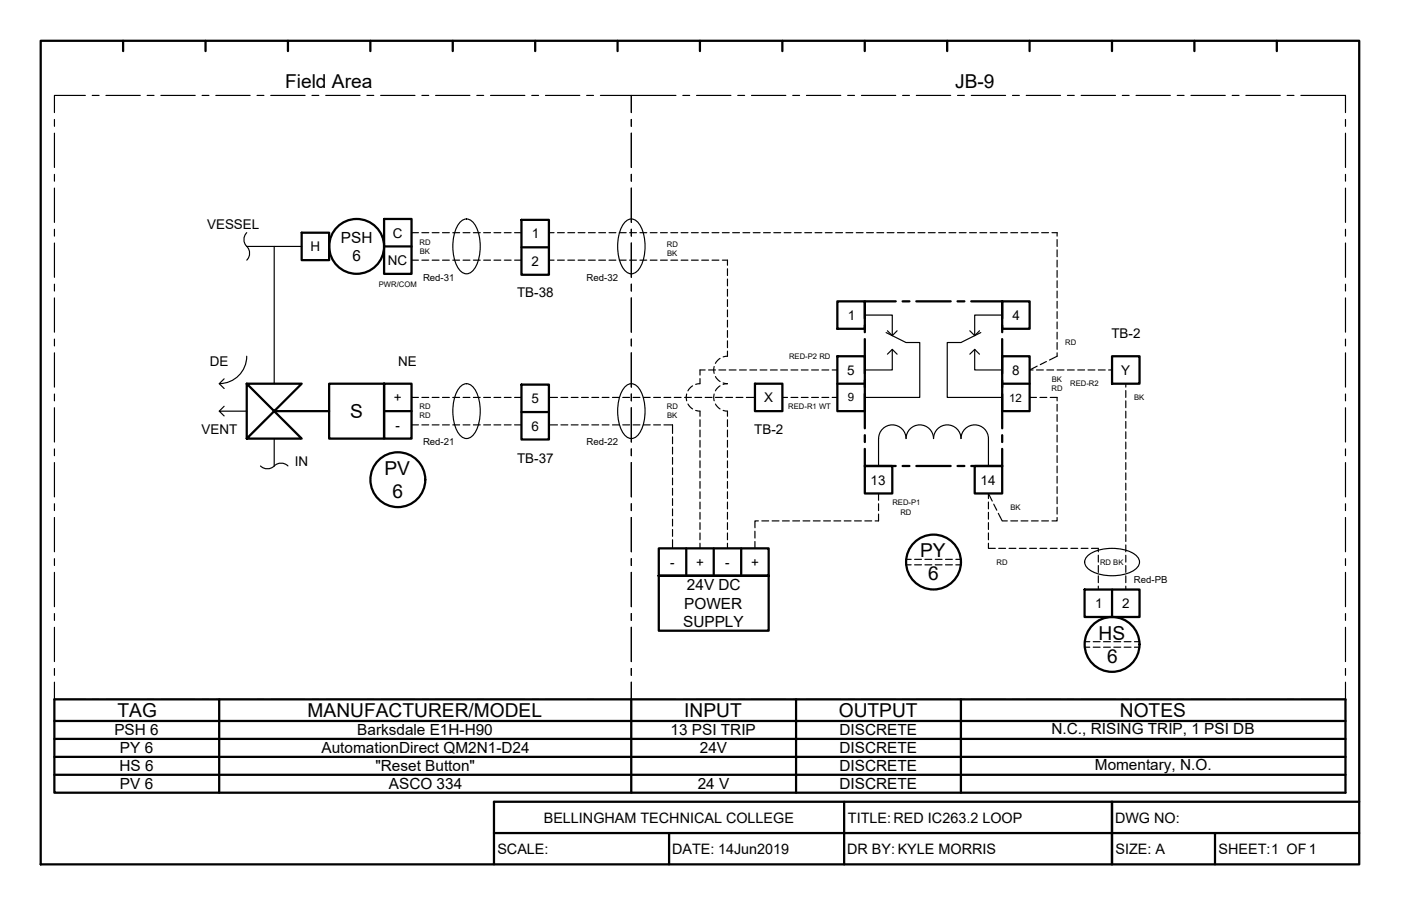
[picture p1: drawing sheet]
<svg xmlns="http://www.w3.org/2000/svg" width="432mm" height="279mm" viewBox="0 0 432 279" stroke-linecap="round" stroke-linejoin="round" font-family="sans-serif">
<!-- layer: TitleBox -->
<g fill="none" stroke="#000" stroke-width=".36">
<path d="M16.8 36.8v2.2M26.3 29.4h-9.5v5.3M28.4 29.4h2.1M32.7 29.4h10.5M45.4 29.4h2.1M49.6 29.4h10.6M62.3 29.4h2.1M66.5 29.4h10.6M79.2 29.4h2.1M83.5 29.4h10.5M96.2 29.4h2.1M100.4 29.4h10.6"/>
<path d="M113.1 29.4h2.1M117.3 29.4h10.6M130 29.4h2.1M134.3 29.4h10.5M147 29.4h2.1M151.2 29.4h10.6M163.9 29.4h2.1M168.1 29.4h10.6M180.8 29.4h2.1M185.1 29.4h9.5v5.3v-5.3h13.7M194.6 36.8v2.2M210.5 29.4h2.1"/>
<path d="M214.7 29.4h10.6M227.4 29.4h2.1M231.6 29.4h10.6M244.3 29.4h2.1M248.6 29.4h10.5M261.3 29.4h2.1M265.5 29.4h10.6M278.2 29.4h2.1M282.4 29.4h10.6M295.1 29.4h2.1M299.4 29.4h10.5M312.1 29.4h2.1"/>
<path d="M316.3 29.4h10.6M329 29.4h2.1M333.2 29.4h10.6M345.9 29.4h2.1M350.1 29.4h10.6M362.8 29.4h2.1M367.1 29.4h10.5M379.8 29.4h2.1M384 29.4h10.6M396.7 29.4h2.1M400.9 29.4h13.8v5.3M414.7 36.8v2.2"/>
<path d="M16.8 41.1v10.6M16.8 53.8v2.1M16.8 58v10.6M194.6 41.1v10.6M194.6 53.8v2.1M194.6 58v10.6M414.7 41.1v10.6M414.7 53.8v2.1M414.7 58v10.6M16.8 70.7v2.1M16.8 74.9v10.6M194.6 70.7v2.1"/>
<path d="M194.6 74.9v10.6M414.7 70.7v2.1M414.7 74.9v10.6M16.8 87.6v2.2M16.8 91.9v10.6M194.6 87.6v2.2M194.6 91.9v10.6M414.7 87.6v2.2M414.7 91.9v10.6M16.8 104.6v2.1M16.8 108.8v10.6M194.6 104.6v2.1"/>
<path d="M194.6 108.8v10.6M414.7 104.6v2.1M414.7 108.8v10.6M16.8 121.5v2.1M16.8 125.7v10.6M16.8 138.4v2.1M194.6 121.5v2.1M194.6 125.7v10.6M194.6 138.4v2.1M414.7 121.5v2.1M414.7 125.7v10.6M414.7 138.4v2.1"/>
<path d="M16.8 142.6v10.6M16.8 155.3v2.2M16.8 159.6v10.6M194.6 142.6v10.6M194.6 155.3v2.2M194.6 159.6v10.6M414.7 142.6v10.6M414.7 155.3v2.2M414.7 159.6v10.6M16.8 172.3v2.1M16.8 176.5v10.6M194.6 172.3v2.1"/>
<path d="M194.6 176.5v10.6M414.7 172.3v2.1M414.7 176.5v10.6M16.8 189.2v2.1M16.8 193.4v10.6M194.6 189.2v2.1M194.6 193.4v10.6M414.7 189.2v2.1M414.7 193.4v10.6M16.8 210.4v5.3h9.5M16.8 206.1v2.2M28.4 215.7h2.1"/>
<path d="M32.7 215.7h10.5M45.4 215.7h2.1M49.6 215.7h10.6M62.3 215.7h2.1M66.5 215.7h10.6M79.2 215.7h2.1M83.5 215.7h10.5M96.2 215.7h2.1M100.4 215.7h10.6M113.1 215.7h2.1M117.3 215.7h10.6M130 215.7h2.1"/>
<path d="M134.3 215.7h10.5M147 215.7h2.1M151.2 215.7h10.6M163.9 215.7h2.1M168.1 215.7h10.6M180.8 215.7h2.1M185.1 215.7h9.5v-5.3v5.3h13.7M194.6 206.1v2.2M210.5 215.7h2.1M214.7 215.7h10.6M227.4 215.7h2.1M231.6 215.7h10.6"/>
<path d="M244.3 215.7h2.1M248.6 215.7h10.5M261.3 215.7h2.1M265.5 215.7h10.6M278.2 215.7h2.1M282.4 215.7h10.6M295.1 215.7h2.1M299.4 215.7h10.5M312.1 215.7h2.1M316.3 215.7h10.6M329 215.7h2.1M333.2 215.7h10.6"/>
<path d="M345.9 215.7h2.1M350.1 215.7h10.6M362.8 215.7h2.1M367.1 215.7h10.5M379.8 215.7h2.1M384 215.7h10.6M396.7 215.7h2.1M414.7 210.4v5.3h-13.8M414.7 206.1v2.2"/>
</g>
<!-- layer: Object -->
<g fill="none" stroke="#000" stroke-width=".7">
<path d="M93 71.8h8.4v8.4h-8.4zM118.4 67.5h8.4v17h-8.4zM118.4 76h8.4M160.7 67.8h8.5v16.9h-8.5zM160.7 76.3h8.5M258.1 92.9h8.4v8.5h-8.4zM276.1 92.9h-9.6v5.3M278.2 92.9h2.1M282.4 92.9h10.6M295.1 92.9h2.1M299.4 92.9h9.5v5.3M308.9 92.9h8.4v8.5h-8.4z"/>
<path d="M76 118.3l17 17h-17v-17h17l-17 17M101.4 118.3h17v17h-17zM118.4 118.3h8.4v17h-8.4zM160.7 118.6h8.5v16.9h-8.5zM232.7 118.3h8.4v8.5h-8.4zM258.1 109.9h8.4v16.9h-8.4zM258.1 118.3h8.4M266.5 100.3v2.2M266.5 104.6v10.6M266.5 117.3v2.1M308.9 109.9h8.4v16.9h-8.4zM308.9 100.3v2.2"/>
<path d="M308.9 104.6v10.6M308.9 117.3v2.1M308.9 118.3h8.4M342.7 109.9h8.5v8.4h-8.5zM84.5 126.8h16.9M118.4 126.8h8.4M160.7 127.1h8.5M266.5 138.4v5.3h9.6M266.5 121.5v10.6M266.5 134.2v2.1M308.9 121.5v10.6M308.9 134.2v2.1"/>
<path d="M308.9 138.4v5.3M266.5 143.7h8.5v8.5h-8.5zM278.2 143.7h2.1M282.4 143.7h10.6M295.1 143.7h2.1M299.4 143.7h9.5M300.4 143.7h8.5v8.5h-8.5zM203 169.1h33.9v8.5h-33.9h33.9v16.9h-33.9zM211.5 169.1v8.5M220 169.1v8.5M228.4 169.1v8.5M334.3 181.8h16.9v8.5h-16.9z"/>
<path d="M342.7 181.8v8.5"/>
<circle cx="109.9" cy="76" r="8.5"/>
<circle cx="122.6" cy="147.9" r="8.5"/>
<circle cx="287.7" cy="173.3" r="8.5"/>
<circle cx="342.8" cy="198.7" r="8.5"/>
</g>
<!-- layer: Wires -->
<g fill="none" stroke="#000" stroke-width=".36">
<path d="M76.1 71.8a3.2 3.2 0 0 0 .4 4.7 3 3 0 0 1-.4 3.7M126.8 71.8h2.2M130 71.8h2.1M133.2 71.8h2.1M136.4 71.8h2.1M139.5 71.8h2.2M142 68.3a2.76 2.76 0 0 1 4.6 1.3 14.4 14.4 0 0 1-.5 13.5 2.62 2.62 0 0 1-4.6 0 14 14 0 0 1 0-14.2zM142.7 71.8h2.1M145.9 71.8h2.1M149.1 71.8h2.1M152.2 71.8h2.2M155.4 71.8h2.1"/>
<path d="M158.6 71.8h2.1M169.2 71.8h1.6M171.8 71.8h2.1M175 71.8h2.1M178.2 71.8h2.1M181.3 71.8h2.2M184.5 71.8h2.1M187.7 71.8h2.1M190.9 71.8h2.1M192.8 68.3a2.76 2.76 0 0 1 4.6 1.3 14.4 14.4 0 0 1-.5 13.5 2.62 2.62 0 0 1-4.6 0 14 14 0 0 1 0-14.2zM194 71.8h2.2M197.2 71.8h2.1"/>
<path d="M200.4 71.8h2.1M203.6 71.8h2.1M206.7 71.8h2.2M209.9 71.8h2.1M213.1 71.8h2.1M216.3 71.8h2.1M219.4 71.8h2.2M222.6 71.8h2.1M225.8 71.8h2.1M229 71.8h2.1M232.1 71.8h2.2M235.3 71.8h2.1"/>
<path d="M238.5 71.8h2.1M241.7 71.8h2.1M244.8 71.8h2.2M248 71.8h2.1M251.2 71.8h2.1M254.4 71.8h2.1M257.5 71.8h2.2M260.7 71.8h2.1M263.9 71.8h2.1M267.1 71.8h2.1M270.2 71.8h2.2M273.4 71.8h2.1"/>
<path d="M276.6 71.8h2.1M279.8 71.8h2.1M282.9 71.8h2.2M286.1 71.8h2.1M289.3 71.8h2.1M292.5 71.8h2.1M295.6 71.8h2.2M298.8 71.8h2.1M302 71.8h2.1M305.2 71.8h2.1M308.3 71.8h2.2M311.5 71.8h2.1"/>
<path d="M314.7 71.8h2.1M317.9 71.8h2.1M321 71.8h2.2M324.2 71.8h1.6v1M325.8 73.9v2.1M325.8 77.1v2.1M126.8 80.2h2.2M130 80.2h2.1M133.2 80.2h2.1M136.4 80.2h2.1M139.5 80.2h2.2M142.7 80.2h2.1"/>
<path d="M145.9 80.2h2.1M149.1 80.2h2.1M152.2 80.2h2.2M155.4 80.2h2.1M158.6 80.2h2.1M169.2 80.2h1.6M171.8 80.2h2.1M175 80.2h2.1M178.2 80.2h2.1M181.3 80.2h2.2M184.5 80.2h2.1M187.7 80.2h2.1"/>
<path d="M190.9 80.2h2.1M194 80.2h2.2M197.2 80.2h2.1M200.4 80.2h2.1M203.6 80.2h2.1M206.7 80.2h2.2M209.9 80.2h2.1M213.1 80.2h2.1M216.3 80.2h2.1M219.4 80.2h2.2M222.6 80.2h1.6v1.6M224.2 82.9v2.1"/>
<path d="M224.2 86v2.2M224.2 89.2v2.1M224.2 92.4v2.1M224.2 95.6v2.1M224.2 98.7v2.2M325.8 80.2v2.1M325.8 83.4v2.1M325.8 86.6v2.1M325.8 89.8v2.1M325.8 92.9v2.1M325.8 96.1v2.1M325.8 99.3v2.1"/>
<path d="M142 119.1a2.76 2.76 0 0 1 4.6 1.3 14.4 14.4 0 0 1-.5 13.5 2.62 2.62 0 0 1-4.6 0 14 14 0 0 1 0-14.2zM192.8 119.1a2.76 2.76 0 0 1 4.6 1.3 14.4 14.4 0 0 1-.5 13.5 2.62 2.62 0 0 1-4.6 0 14 14 0 0 1 0-14.2zM213.5 119l-1.5 1.5M215.7 116.7v1.6l-1.3 .2M217.3 114.1h-1.6v1.6M218.4 114.1h2.1M220.1 113v2.1M220.5 116.1l1.4 1.6M221.6 114.1h2.1M221.9 119l-1.4 1.5M221.9 110.5l-1.4 1.6M222.9 118.1l1.3 .2-1.3 .2"/>
<path d="M224.2 108.3v1.6l-1.3 .2M224.2 101.9v2.1M224.2 105.1v2.1M224.7 114.1h2.2M227.9 114.1h2.1M231.1 114.1h2.1M234.3 114.1h2.1M237.4 114.1h2.2M240.6 114.1h2.1M243.8 114.1h2.1M247 114.1h2.1M250.1 114.1h2.2"/>
<path d="M253.3 114.1h2.1M256.5 114.1h1.6M319.5 114.1h2.1M319.7 112.9l-2.4 1.2h1.1M322.5 111.5l-1.9 .9M322.6 114.1h2.2M325.8 102.5v2.1M325.8 105.6v2.1M325.8 108.8v1.1l-2.3 1.1M325.8 114.1h2.1M329 114.1h2.1M332.2 114.1h2.1"/>
<path d="M335.3 114.1h2.2M338.5 114.1h2.1M341.7 114.1h1M347 118.3v1.1M126.8 122.6h2.2M126.8 131h2.2M130 122.6h2.1M130 131h2.1M133.2 122.6h2.1M133.2 131h2.1M136.4 122.6h2.1M136.4 131h2.1"/>
<path d="M139.5 122.6h2.2M139.5 131h2.2M142.7 122.6h2.1M142.7 131h2.1M145.9 122.6h2.1M145.9 131h2.1M149.1 122.6h2.1M149.1 131h2.1M152.2 122.6h2.2M152.2 131h2.2M155.4 122.6h2.1M155.4 131h2.1"/>
<path d="M158.6 122.6h2.1M158.6 131h2.1M169.2 122.6h2.6M169.2 131h2.6M172.9 122.6h2.1M172.9 131h2.1M176.1 122.6h2.1M176.1 131h2.1M179.2 122.6h2.1M179.2 131h2.1M182.4 122.6h2.1M182.4 131h2.1"/>
<path d="M185.6 122.6h2.1M185.6 131h2.1M188.8 122.6h2.1M188.8 131h2.1M191.9 122.6h2.1M191.9 131h2.1M195.1 122.6h2.1M195.1 131h2.1M198.3 122.6h2.1M198.3 131h2.1M201.5 122.6h2.1M201.5 131h2.1"/>
<path d="M204.6 122.6h2.1M204.6 131h2.7v2.7M207.3 134.7v2.1M207.3 137.9v2.1M207.8 122.6h2.1M211 122.6h2.1M211.6 121.5v2.1M212 124.6l1.5 1.5M214.2 122.6h2.1M214.4 126.6l1.3 .2v1.6M215.7 129.4v2.2M215.7 132.6v2.1"/>
<path d="M215.7 135.8v2.1M215.7 139v2.1M217.3 122.6h2.1M220.1 121.5v2.1M220.5 124.6l1.4 1.5M220.5 122.6h2.1M222.9 126.6l1.3 .2v1.6M223.7 122.6h2.1M224.2 129.4v2.2M224.2 132.6v2.1M224.2 135.8v2.1M224.2 139v2.1"/>
<path d="M226.9 122.6h2.1M230 122.6h2.7M241.1 122.6h1.6M243.8 122.6h2.1M247 122.6h2.1M250.1 122.6h2.2M253.3 122.6h2.1M256.5 122.6h1.6M317.3 122.6h2.2M320.5 122.6h2.1M323.7 122.6h2.1v1M325.8 124.7v2.1"/>
<path d="M325.8 127.9v2.1M325.8 131v2.1M325.8 134.2v2.1M325.8 137.4v2.1M347 120.4v2.2M347 123.6v2.1M347 126.8v2.1M347 130v2.1M347 133.1v2.2M347 136.3v2.1M347 139.5v2.1M88.8 143.7a3.2 3.2 0 0 0-4.8 .4 3 3 0 0 1-3.7-.4"/>
<path d="M207.3 141.1v2.1M207.3 144.2v2.2M207.3 147.4v2.1M207.3 150.6v2.1M207.3 153.8v2.1M207.3 156.9v2.2M215.7 142.1v2.1M215.7 145.3v2.1M215.7 148.5v2.1M215.7 151.6v2.2M215.7 154.8v2.1M215.7 158v2.1"/>
<path d="M224.2 142.1v2.1M224.2 145.3v2.1M224.2 148.5v2.1M224.2 151.6v2.2M224.2 154.8v2.1M224.2 158v2.1M270.8 152.2v2.1M270.8 155.3v2.2M270.8 158.5v2.1h-1.1M304.6 153.8v-1.6l1.2 2.3M304.6 154.8v2.1M304.6 158v2.1"/>
<path d="M306.3 155.5l.9 1.9M307.7 158.3l1.2 2.3h1.6M325.8 159.6v1h-1.6M325.8 140.5v2.1M325.8 143.7v2.1M325.8 146.9v2.1M325.8 150.1v2.1M325.8 153.2v2.1M325.8 156.4v2.1M347 142.6v2.2M347 145.8v2.1M347 149v2.1"/>
<path d="M347 152.2v2.1M347 155.3v2.2M347 158.5v2.1M207.3 160.1v2.1M207.3 163.3v2.1M207.3 166.5v2.6M215.7 161.2v2.1M215.7 164.3v2.2M215.7 167.5v1.6M224.2 161.2v2.1M224.2 164.3v2.2M224.2 167.5v1.6"/>
<path d="M232.7 163.8v2.1M232.7 167v2.1M233.7 160.6h-1v2.2M234.8 160.6h2.1M238 160.6h2.1M241.1 160.6h2.2M244.3 160.6h2.1M247.5 160.6h2.1M250.7 160.6h2.1M253.8 160.6h2.2M257 160.6h2.1M260.2 160.6h2.1"/>
<path d="M263.4 160.6h2.1M266.5 160.6h2.2M279.2 174.2h1.6M279.2 172.5h1.6M281.9 174.2h2.1M281.9 172.5h2.1M285.1 174.2h2.1M285.1 172.5h2.1M288.2 174.2h2.2M288.2 172.5h2.2M291.4 174.2h2.1M291.4 172.5h2.1"/>
<path d="M294.6 174.2h1.6M294.6 172.5h1.6M304.6 167.5v1.6h2.2M304.6 161.2v2.1M304.6 164.3v2.2M307.8 169.1h2.1M311 169.1h2.1M311.5 160.6h2.1M314.2 169.1h2.1M314.7 160.6h2.1M317.3 169.1h2.2M317.9 160.6h2.1"/>
<path d="M320.5 169.1h2.1M321 160.6h2.2M323.7 169.1h2.1M326.9 169.1h2.1M330 169.1h2.2M333.2 169.1h2.1M335.1 171.6a13.5 13.5 0 0 1 13.2-1.5 3.7 3.7 0 0 1 2.8 3.9 7 7 0 0 1-5.9 3.4 12.5 12.5 0 0 1-10.1-2.3 2.41 2.41 0 0 1 0-3.5zM336.4 169.1h2.1v1.1M338.5 171.2v2.1M338.5 174.4v2.1M338.5 177.6v2.1M347 161.7v2.1"/>
<path d="M347 164.9v2.1M347 168v2.2M347 171.2v2.1M347 174.4v2.1M347 177.6v2.1M334.3 199.6h1.6M334.3 197.9h1.6M336.9 199.6h2.2M336.9 197.9h2.2M338.5 180.7v1.1M340.1 199.6h2.1M340.1 197.9h2.1"/>
<path d="M343.3 199.6h2.1M343.3 197.9h2.1M346.5 199.6h2.1M346.5 197.9h2.1M347 180.7v1.1M349.6 199.6h1.6M349.6 197.9h1.6"/>
</g>
<!-- layer: Impulse -->
<path d="M76 76h17M84.5 76v42.3M69.1 116.8l-1.5 1.5 1.5 1.5M76 109.9a8.5 8.5 0 0 1-8.4 8.4M69.1 125.3l-1.5 1.5M76 126.8h-8.4l1.5 1.5M84.5 135.3v8.4" fill="none" stroke="#000" stroke-width=".36"/>
<!-- layer: TitleBox -->
<g fill="none" stroke="#000" stroke-width=".7">
<path d="M12.5 12.6h406.4v254h-406.4zM37.9 12.6v3.2M63.3 12.6v3.2M88.7 12.6v3.2M114.1 12.6v3.2M139.5 12.6v3.2M164.9 12.6v3.2M190.3 12.6v3.2M215.7 12.6v3.2M241.1 12.6v3.2M266.5 12.6v3.2M291.9 12.6v3.2"/>
<path d="M317.3 12.6v3.2M342.7 12.6v3.2M368.1 12.6v3.2M393.5 12.6v3.2M16.8 215.7h397.9v28.8h-397.9zM67.6 215.7v28.8M194.6 215.7v28.8M245.4 215.7v28.8M296.2 215.7v28.8M16.8 222.3h397.9M16.8 227.9h397.9M16.8 233.4h397.9"/>
<path d="M16.8 238.9h397.9M152.2 256.9h266.7M206.2 256.9v9.7M260.2 247.3v19.3M342.7 247.3v19.3zM374.5 256.9v9.7M418.9 247.3h-266.7v19.3"/>
</g>
<!-- layer: Object -->
<path d="M266.5 97.2h8.5v6.3M308.9 97.2h-8.5v6.3M273.1 102.6l6.1 3h4.3v17h-17M273.5 102l1.5 1.5 1.5-1.5M273.5 109.2l1.5-1.5 1.5 1.5M275 107.7v6.4h-8.5M298.9 102l1.5 1.5 1.5-1.5M298.9 109.2l1.5-1.5 1.5 1.5M300.4 107.7v6.4h8.5M302.3 102.6l-6.1 3h-4.3v17h17M270.8 143.7v-8.4a4.2 4.2 0 0 1 4.2-4.3 4.2 4.2 0 0 1 4.3 4.3 4.2 4.2 0 0 1 4.2-4.3 4.2 4.2 0 0 1 4.2 4.3 4.2 4.2 0 0 1 4.3-4.3 4.2 4.2 0 0 1 4.2 4.3 4.2 4.2 0 0 1 4.2-4.3 4.2 4.2 0 0 1 4.2 4.3v8.4" fill="none" stroke="#000" stroke-width=".36"/>
<!-- layer: TitleBox -->
<g fill="none" stroke="#000" stroke-width=".31">
<path d="M37.9 12.6h.1M63.3 12.6h.1M88.7 12.6h.1M114.1 12.6h.1M139.5 12.6h.1M164.9 12.6h.1M190.3 12.6h.1M215.7 12.6h.1M241.1 12.6h.1M266.5 12.6h.1M291.9 12.6h.1M317.3 12.6h.1"/>
<path d="M342.7 12.6h.1M368.1 12.6h.1M393.5 12.6h.1"/>
</g>
<g font-size="5.9">
<text x="87.9" y="27.3">Field Area</text>
<text x="294.4" y="27.3">JB-9</text>
<text x="108" y="128.9">S</text>
<text x="118.5" y="146.5">PV</text>
<text x="121" y="153.6">6</text>
<text x="283.6" y="171.9">PY</text>
<text x="286.1" y="179">6</text>
<text x="338.6" y="197.3">HS</text>
<text x="341.2" y="204.4">6</text>
<text x="36.2" y="221.1">TAG</text>
<text x="94.8" y="221.1">MANUFACTURER/MODEL</text>
<text x="210.9" y="221.1">INPUT</text>
<text x="258.5" y="221.1">OUTPUT</text>
<text x="345.2" y="221.1">NOTES</text>
</g>
<g font-size="4.7">
<text x="105.1" y="74.9">PSH</text>
<text x="108.6" y="80.5">6</text>
<text x="211.7" y="182">24V DC</text>
<text x="210.9" y="187.8">POWER</text>
<text x="210.6" y="193.4">SUPPLY</text>
<text x="35.3" y="226.8">PSH 6</text>
<text x="110.1" y="226.8">Barksdale E1H-H90</text>
<text x="206.7" y="226.8">13 PSI TRIP</text>
<text x="258.7" y="226.8">DISCRETE</text>
<text x="324.1" y="226.5">N.C., RISING TRIP, 1 PSI DB</text>
<text x="37" y="232.3">PY 6</text>
<text x="99.1" y="232.2">AutomationDirect QM2N1-D24</text>
<text x="215.7" y="232.3">24V</text>
<text x="258.7" y="232.3">DISCRETE</text>
<text x="36.8" y="237.9">HS 6</text>
<text x="115.7" y="237.8">&quot;Reset Button&quot;</text>
<text x="258.7" y="237.9">DISCRETE</text>
<text x="337.5" y="237.4">Momentary, N.O.</text>
<text x="37" y="243.4">PV 6</text>
<text x="119.9" y="243.4">ASCO 334</text>
<text x="215" y="243.4">24 V</text>
<text x="258.7" y="243.4">DISCRETE</text>
</g>
<g font-size="4.4">
<text x="167.6" y="253.7">BELLINGHAM TECHNICAL COLLEGE</text>
<text x="261.4" y="253.9">TITLE:RED IC263.2 LOOP</text>
<text x="343.7" y="253.8">DWG NO:</text>
<text x="153.3" y="263.5">SCALE:</text>
<text x="207.1" y="263.5">DATE: 14Jun2019</text>
<text x="261.1" y="263.5">DR BY: KYLE MORRIS</text>
<text x="343.8" y="263.5">SIZE: A</text>
<text x="375.6" y="263.5">SHEET:1 OF1</text>
</g>
<g font-size="4.1">
<text x="63.8" y="70.5">VESSEL</text>
<text x="95.7" y="77.5">H</text>
<text x="121.1" y="73.2">C</text>
<text x="163.9" y="73.5">1</text>
<text x="119.5" y="81.7">NC</text>
<text x="163.8" y="82">2</text>
<text x="159.4" y="91.7">TB-38</text>
<text x="261.3" y="98.6">1</text>
<text x="312" y="98.6">4</text>
<text x="342.6" y="104.4">TB-2</text>
<text x="64.7" y="112.8">DE</text>
<text x="122.7" y="112.8">NE</text>
<text x="261.1" y="115.5">5</text>
<text x="312" y="115.6">8</text>
<text x="345.6" y="115.6">Y</text>
<text x="121.4" y="124">+</text>
<text x="163.8" y="124.3">5</text>
<text x="235.5" y="124">X</text>
<text x="62.1" y="134">VENT</text>
<text x="121.9" y="132.5">-</text>
<text x="163.8" y="132.8">6</text>
<text x="232.5" y="134">TB-2</text>
<text x="90.9" y="143.7">IN</text>
<text x="159.4" y="142.7">TB-37</text>
<text x="268.3" y="149.4">13</text>
<text x="302.2" y="149.4">14</text>
<text x="206.6" y="174.8">-</text>
<text x="214.5" y="174.8">+</text>
<text x="223.5" y="174.8">-</text>
<text x="231.5" y="174.8">+</text>
<text x="337.5" y="187.5">1</text>
<text x="345.9" y="187.5">2</text>
</g>
<g font-size="3.5">
<text x="261.3" y="123.8">9</text>
<text x="311" y="123.8">12</text>
</g>
<g font-size="3">
<text x="130.4" y="86.6">Red-31</text>
<text x="180.8" y="86.6">Red-32</text>
<text x="130.4" y="137.4">Red-21</text>
<text x="180.8" y="137.4">Red-22</text>
<text x="349.5" y="179.7">Red-PB</text>
</g>
<g font-size="2.4">
<text x="129.3" y="75.4">RD</text>
<text x="205.5" y="76.1">RD</text>
<text x="129.4" y="78.2">BK</text>
<text x="205.6" y="78.9">BK</text>
<text x="116.8" y="88.7">PWR/COM</text>
<text x="328.3" y="106.5">RD</text>
<text x="243.2" y="110.7">RED-P2 RD</text>
<text x="324.1" y="117.8">BK</text>
<text x="329.8" y="119.2">RED-R2</text>
<text x="324.1" y="120.6">RD</text>
<text x="349.5" y="123.4">BK</text>
<text x="129.3" y="126.2">RD</text>
<text x="129.3" y="129">RD</text>
<text x="205.5" y="126.2">RD</text>
<text x="205.6" y="129">BK</text>
<text x="243" y="126.2">RED-R1 WT</text>
<text x="275" y="155.9">RED-P1</text>
<text x="277.5" y="158.7">RD</text>
<text x="311.4" y="157.3">BK</text>
<text x="307.1" y="174.2">RD</text>
<text x="339" y="174.2">RD BK</text>
</g>
</svg>
